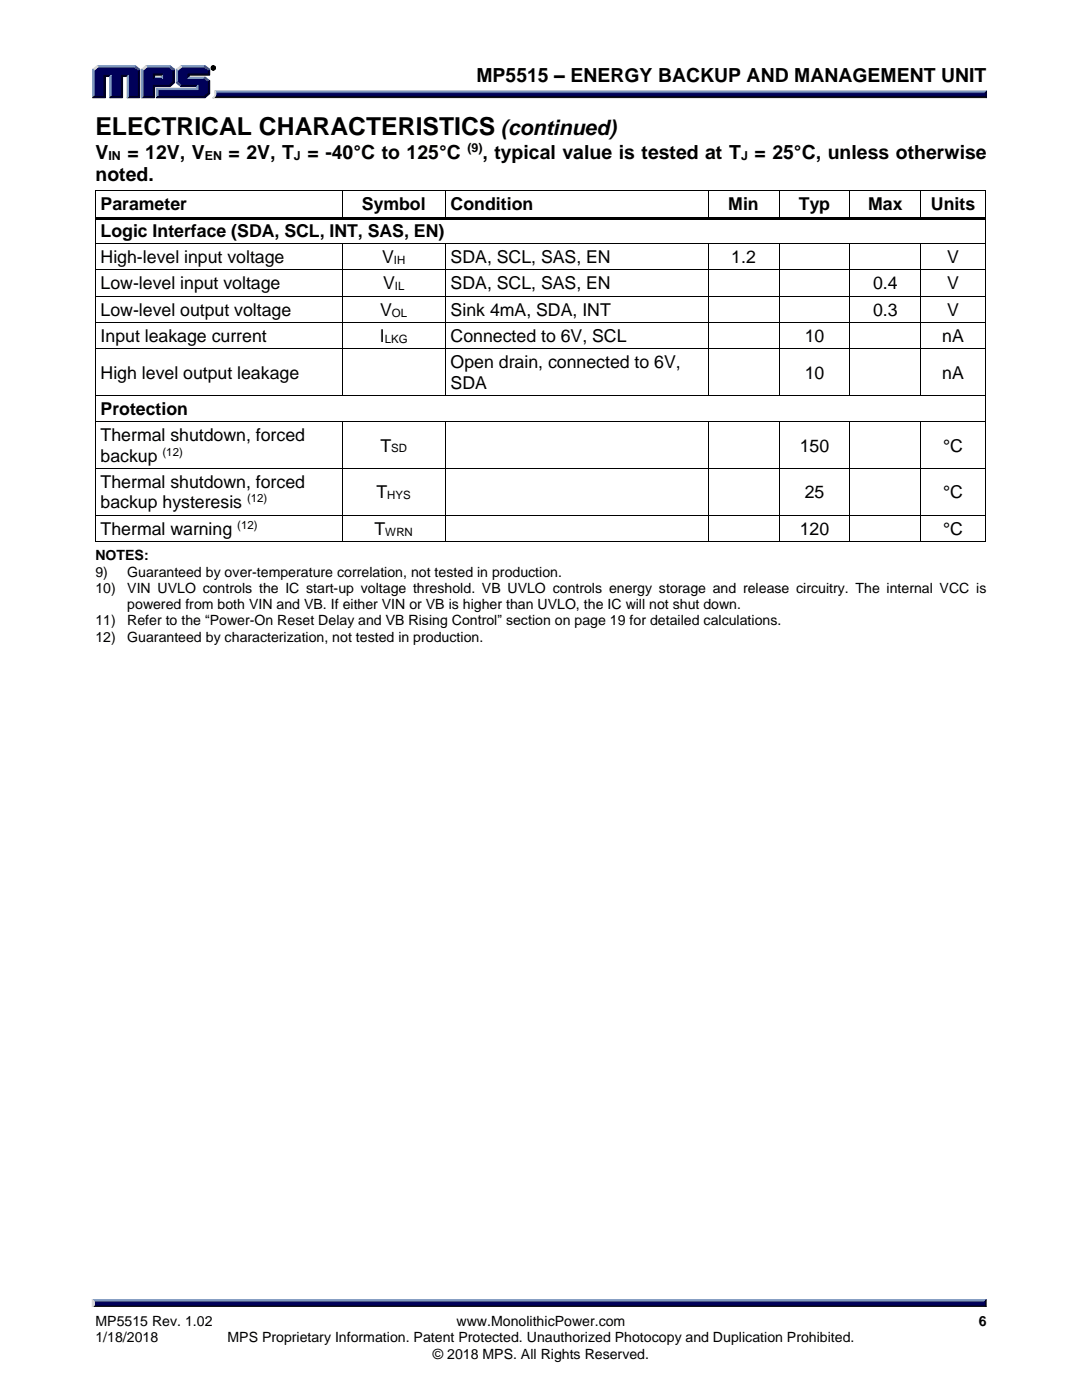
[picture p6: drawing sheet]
<svg xmlns="http://www.w3.org/2000/svg" width="216mm" height="279mm" viewBox="0 0 216 279" stroke-linecap="round" stroke-linejoin="round" font-family="sans-serif">
<g fill="#000" stroke="#000" stroke-width=".2">
<path d="M43 18.9h153.5l.4 .6h-154.4a.65 .65 0 0 0 .5-.6zM18.8 260.1h177.6l.4 .8h-178.4z"/>
<path d="M42.1 13.6a.46 .46 0 0 1 .9 0 .46 .46 0 0 1-.9 0zM42.2 13.5a.38 .38 0 0 0 .7 0 .38 .38 0 0 0-.7 0zM42.4 13.3h.3l.1 .5-.3-.2-.1 .2zM42.5 13.4l.1 .1 .1-.1z"/>
</g>
<g fill="#7f99bf" stroke="#7f99bf" stroke-width=".2">
<path d="M18.4 259.4h178.4l-.4 .7h-177.6z"/>
<path d="M42.9 18.2h154l-.4 .7h-153.5z"/>
<path d="M30.8 15.4h1.4l.3 .3h-1.9z"/>
<path d="M36.1 13.1h4.8l-.2 .3h-4.4z"/>
<path d="M35.2 13.8l.3 .2v2.4l-.3 .1z"/>
<path d="M31.2 17.6h8v-.3l.3-.3v.9h-8z"/>
<path d="M31.2 17.6l.3 .3v1.3l-.3 .3z"/>
<path d="M37.8 15.4h3.1l-.1 .3h-3.3z"/>
<path d="M29.1 13.1h4.8l-.2 .3h-4.4z"/>
<path d="M28.2 13.8l.3 .2v5.2l-.3 .3z"/>
<path d="M32.2 15l.3-.3v1l-.3-.3z"/>
<path d="M19.4 13.1h7.6l-.2 .3h-7.2z"/>
<path d="M18.5 13.8l.3 .2v5.2l-.3 .3z"/>
<path d="M22.2 15v4.2l-.3 .3v-4.2z"/>
<path d="M25.4 15.3l.2-.3v4.2l-.2 .3z"/>
</g>
<g fill="#000026" stroke="#000026" stroke-width=".2">
<path d="M196.8 259.4v1.5l-.4-.4v-.6z"/>
<path d="M196.9 18.2v1.3l-.4-.4v-.5z"/>
<path d="M36.3 17h3.2l-.3 .3h-3.1z"/>
<path d="M37.5 14.7h4.1v-.7l.2-.2v1.2h-4v.4l-.3 .3z"/>
<path d="M31.2 19.5l.3-.3h9.2l.9-.7v-2.2l.2-.2v2.6l-.9 .8z"/>
<path d="M30.6 17h3.1l.8-.6v-2.4l.3-.2v2.7l-.9 .8h-3.1v2.2h-2.6l.3-.3h2.1z"/>
<path d="M30.6 14.7h1.9l-.3 .3h-1.4v.4l-.2 .3z"/>
<path d="M27.6 14l.3-.2v5.7h-2.5l.2-.3h2z"/>
<path d="M20.8 15h1.4l-.3 .3h-.9v4.2h-2.5l.3-.3h2z"/>
<path d="M24.2 15h1.4l-.2 .3h-.9v4.2h-2.6l.3-.3h2z"/>
</g>
<g fill="#000059" stroke="#000059" stroke-width=".2">
<path d="M18.8 259.9h177.7v.6h-177.7z"/>
<path d="M43.1 18.6h153.4v.5h-153.5z"/>
<path d="M18.8 14l.8-.6h7.2l.8 .6v5.2h-2v-4.2h-1.4v4.2h-2v-4.2h-1.4v4.2h-2z"/>
<path d="M28.5 14l.8-.6h2.2v1.3h-.9v1h1.9v-1h-1.3v-1.3h2.5l.8 .6v2.4l-.8 .6h-3.1v2.2h-2.1z"/>
<path d="M31.4 17.9h8.1v-.9h-3.2l-.8-.6v-2.4l.8-.6h4.4l.9 .6v.7h-4.1v1h3.2l.9 .6v2.2l-.9 .7h-9.3z"/>
</g>
<g fill="#d9d9d9" stroke="#d9d9d9" stroke-width=".2">
<path d="M18.4 259.4l.4 .5v.5l-.4 .5z"/>
<path d="M42.9 18.2l.2 .4a.77 .77 0 0 1-.7 .9 1.14 1.14 0 0 0 .5-1.3z"/>
<path d="M35.2 13.8l.9-.7 .2 .3-.8 .6z"/>
<path d="M28.2 13.8l.9-.7 .2 .3-.8 .6z"/>
<path d="M18.5 13.8l.9-.7 .2 .3-.8 .6z"/>
</g>
<g fill="#195999" stroke="#195999" stroke-width=".2">
<path d="M35.2 16.5l.3-.1 .8 .6-.2 .3z"/>
<path d="M40.9 15.4l.9 .7-.2 .2-.9-.6z"/>
<path d="M33.9 13.1l.9 .7-.3 .2-.8-.6z"/>
<path d="M27 13.1l.9 .7-.3 .2-.8-.6z"/>
<path d="M40.9 13.1l.9 .7-.2 .2-.9-.6z"/>
</g>
<g fill="#000">
<path d="M19 38h.1v.7h-.1z" fill-rule="evenodd"/>
<path d="M19 38h.1v.2h-.1z" fill-rule="evenodd"/>
<path d="M68.2 38.2h.2v.5h-.2z" fill-rule="evenodd"/>
<path d="M68.2 38h.2v.2h-.2z" fill-rule="evenodd"/>
<path d="M88.8 38.2h.2v.5h-.2z" fill-rule="evenodd"/>
<path d="M88.8 38h.2v.2h-.2z" fill-rule="evenodd"/>
<path d="M141.2 38.2h.2v.5h-.2z" fill-rule="evenodd"/>
<path d="M141.2 38h.2v.2h-.2z" fill-rule="evenodd"/>
<path d="M155.4 38.2h.1v.5h-.1z" fill-rule="evenodd"/>
<path d="M155.4 38h.1v.2h-.1z" fill-rule="evenodd"/>
<path d="M169.5 38.2h.2v.5h-.2z" fill-rule="evenodd"/>
<path d="M169.5 38h.2v.2h-.2z" fill-rule="evenodd"/>
<path d="M183.7 38.2h.1v.5h-.1z" fill-rule="evenodd"/>
<path d="M183.7 38h.1v.2h-.1z" fill-rule="evenodd"/>
<path d="M196.5 38h.2v.7h-.2z" fill-rule="evenodd"/>
<path d="M196.5 38h.2v.2h-.2z" fill-rule="evenodd"/>
<path d="M19 43.3h.1v.7h-.1z" fill-rule="evenodd"/>
<path d="M19 48.5h.1v.7h-.1z" fill-rule="evenodd"/>
<path d="M19 53.8h.1v.7h-.1z" fill-rule="evenodd"/>
<path d="M19 59h.1v.7h-.1z" fill-rule="evenodd"/>
<path d="M19.1 43.3h49.1v.5h-49.1z" fill-rule="evenodd"/>
<path d="M68.2 43.3h.5v.5h-.5z" fill-rule="evenodd"/>
<path d="M68.2 48.7h.2v.5h-.2z" fill-rule="evenodd"/>
<path d="M68.2 48.5h.2v.2h-.2z" fill-rule="evenodd"/>
<path d="M68.2 53.8h.2v.7h-.2z" fill-rule="evenodd"/>
<path d="M68.2 59h.2v.7h-.2z" fill-rule="evenodd"/>
<path d="M68.7 43.3h20.1v.5h-20.1z" fill-rule="evenodd"/>
<path d="M88.8 43.3h.6v.5h-.6z" fill-rule="evenodd"/>
<path d="M88.8 48.7h.2v.5h-.2z" fill-rule="evenodd"/>
<path d="M88.8 48.5h.2v.2h-.2z" fill-rule="evenodd"/>
<path d="M88.8 53.8h.2v.7h-.2z" fill-rule="evenodd"/>
<path d="M88.8 59h.2v.7h-.2z" fill-rule="evenodd"/>
<path d="M89.4 43.3h51.8v.5h-51.8z" fill-rule="evenodd"/>
<path d="M141.2 43.3h.5v.5h-.5z" fill-rule="evenodd"/>
<path d="M141.2 48.7h.2v.5h-.2z" fill-rule="evenodd"/>
<path d="M141.2 48.5h.2v.2h-.2z" fill-rule="evenodd"/>
<path d="M141.2 53.8h.2v.7h-.2z" fill-rule="evenodd"/>
<path d="M141.2 59h.2v.7h-.2z" fill-rule="evenodd"/>
<path d="M141.7 43.3h13.7v.5h-13.7z" fill-rule="evenodd"/>
<path d="M155.4 43.3h.5v.5h-.5z" fill-rule="evenodd"/>
<path d="M155.4 48.7h.1v.5h-.1z" fill-rule="evenodd"/>
<path d="M155.4 48.5h.1v.2h-.1z" fill-rule="evenodd"/>
<path d="M155.4 53.8h.1v.7h-.1z" fill-rule="evenodd"/>
<path d="M155.4 59h.1v.7h-.1z" fill-rule="evenodd"/>
<path d="M155.9 43.3h13.6v.5h-13.6z" fill-rule="evenodd"/>
<path d="M169.5 43.3h.5v.5h-.5z" fill-rule="evenodd"/>
<path d="M169.5 48.7h.2v.5h-.2z" fill-rule="evenodd"/>
<path d="M169.5 48.5h.2v.2h-.2z" fill-rule="evenodd"/>
<path d="M169.5 53.8h.2v.7h-.2z" fill-rule="evenodd"/>
<path d="M169.5 59h.2v.7h-.2z" fill-rule="evenodd"/>
<path d="M170 43.3h13.7v.5h-13.7z" fill-rule="evenodd"/>
<path d="M183.7 43.3h.5v.5h-.5z" fill-rule="evenodd"/>
<path d="M183.7 48.7h.1v.5h-.1z" fill-rule="evenodd"/>
<path d="M183.7 48.5h.1v.2h-.1z" fill-rule="evenodd"/>
<path d="M183.7 53.8h.1v.7h-.1z" fill-rule="evenodd"/>
<path d="M183.7 59h.1v.7h-.1z" fill-rule="evenodd"/>
<path d="M184.2 43.3h12.3v.5h-12.3z" fill-rule="evenodd"/>
<path d="M196.5 43.3h.2v.7h-.2z" fill-rule="evenodd"/>
<path d="M196.5 48.5h.2v.7h-.2z" fill-rule="evenodd"/>
<path d="M196.5 53.8h.2v.7h-.2z" fill-rule="evenodd"/>
<path d="M196.5 59h.2v.7h-.2z" fill-rule="evenodd"/>
<path d="M19 64.3h.1v.7h-.1z" fill-rule="evenodd"/>
<path d="M19 69.6h.1v.7h-.1z" fill-rule="evenodd"/>
<path d="M19 78.9h.1v.7h-.1z" fill-rule="evenodd"/>
<path d="M68.2 64.3h.2v.7h-.2z" fill-rule="evenodd"/>
<path d="M68.2 69.6h.2v.7h-.2z" fill-rule="evenodd"/>
<path d="M68.2 78.9h.2v.1h-.2z" fill-rule="evenodd"/>
<path d="M88.8 64.3h.2v.7h-.2z" fill-rule="evenodd"/>
<path d="M88.8 69.6h.2v.7h-.2z" fill-rule="evenodd"/>
<path d="M88.8 78.9h.2v.1h-.2z" fill-rule="evenodd"/>
<path d="M141.2 64.3h.2v.7h-.2z" fill-rule="evenodd"/>
<path d="M141.2 69.6h.2v.7h-.2z" fill-rule="evenodd"/>
<path d="M141.2 78.9h.2v.1h-.2z" fill-rule="evenodd"/>
<path d="M155.4 64.3h.1v.7h-.1z" fill-rule="evenodd"/>
<path d="M155.4 69.6h.1v.7h-.1z" fill-rule="evenodd"/>
<path d="M155.4 78.9h.1v.1h-.1z" fill-rule="evenodd"/>
<path d="M169.5 64.3h.2v.7h-.2z" fill-rule="evenodd"/>
<path d="M169.5 69.6h.2v.7h-.2z" fill-rule="evenodd"/>
<path d="M169.5 78.9h.2v.1h-.2z" fill-rule="evenodd"/>
<path d="M183.7 64.3h.1v.7h-.1z" fill-rule="evenodd"/>
<path d="M183.7 69.6h.1v.7h-.1z" fill-rule="evenodd"/>
<path d="M183.7 78.9h.1v.1h-.1z" fill-rule="evenodd"/>
<path d="M196.5 64.3h.2v.7h-.2z" fill-rule="evenodd"/>
<path d="M196.5 69.6h.2v.7h-.2z" fill-rule="evenodd"/>
<path d="M196.5 78.9h.2v.7h-.2z" fill-rule="evenodd"/>
<path d="M19 84.1h.1v.7h-.1z" fill-rule="evenodd"/>
<path d="M19 93.4h.1v.7h-.1z" fill-rule="evenodd"/>
<path d="M68.2 84.3h.2v.5h-.2z" fill-rule="evenodd"/>
<path d="M68.2 84.1h.2v.2h-.2z" fill-rule="evenodd"/>
<path d="M68.2 93.4h.2v.7h-.2z" fill-rule="evenodd"/>
<path d="M88.8 84.3h.2v.5h-.2z" fill-rule="evenodd"/>
<path d="M88.8 84.1h.2v.2h-.2z" fill-rule="evenodd"/>
<path d="M88.8 93.4h.2v.7h-.2z" fill-rule="evenodd"/>
<path d="M141.2 84.3h.2v.5h-.2z" fill-rule="evenodd"/>
<path d="M141.2 84.1h.2v.2h-.2z" fill-rule="evenodd"/>
<path d="M141.2 93.4h.2v.7h-.2z" fill-rule="evenodd"/>
<path d="M155.4 84.3h.1v.5h-.1z" fill-rule="evenodd"/>
<path d="M155.4 84.1h.1v.2h-.1z" fill-rule="evenodd"/>
<path d="M155.4 93.4h.1v.7h-.1z" fill-rule="evenodd"/>
<path d="M169.5 84.3h.2v.5h-.2z" fill-rule="evenodd"/>
<path d="M169.5 84.1h.2v.2h-.2z" fill-rule="evenodd"/>
<path d="M169.5 93.4h.2v.7h-.2z" fill-rule="evenodd"/>
<path d="M183.7 84.3h.1v.5h-.1z" fill-rule="evenodd"/>
<path d="M183.7 84.1h.1v.2h-.1z" fill-rule="evenodd"/>
<path d="M183.7 93.4h.1v.7h-.1z" fill-rule="evenodd"/>
<path d="M196.5 84.1h.2v.7h-.2z" fill-rule="evenodd"/>
<path d="M196.5 93.4h.2v.7h-.2z" fill-rule="evenodd"/>
<path d="M19 102.8h.1v.6h-.1z" fill-rule="evenodd"/>
<path d="M19 108h.1v.2h-.1z" fill-rule="evenodd"/>
<path d="M19 108h.1v.2h-.1z" fill-rule="evenodd"/>
<path d="M68.2 102.8h.2v.6h-.2z" fill-rule="evenodd"/>
<path d="M68.2 108h.2v.2h-.2z" fill-rule="evenodd"/>
<path d="M88.8 102.8h.2v.6h-.2z" fill-rule="evenodd"/>
<path d="M88.8 108h.2v.2h-.2z" fill-rule="evenodd"/>
<path d="M141.2 102.8h.2v.6h-.2z" fill-rule="evenodd"/>
<path d="M141.2 108h.2v.2h-.2z" fill-rule="evenodd"/>
<path d="M155.4 102.8h.1v.6h-.1z" fill-rule="evenodd"/>
<path d="M155.4 108h.1v.2h-.1z" fill-rule="evenodd"/>
<path d="M169.5 102.8h.2v.6h-.2z" fill-rule="evenodd"/>
<path d="M169.5 108h.2v.2h-.2z" fill-rule="evenodd"/>
<path d="M183.7 102.8h.1v.6h-.1z" fill-rule="evenodd"/>
<path d="M183.7 108h.1v.2h-.1z" fill-rule="evenodd"/>
<path d="M196.5 102.8h.2v.6h-.2z" fill-rule="evenodd"/>
<path d="M196.5 108h.2v.2h-.2z" fill-rule="evenodd"/>
<path d="M196.5 108h.2v.2h-.2z" fill-rule="evenodd"/>
</g>
<g fill="none" stroke="#000" stroke-width=".2">
<path d="M19 38.7v4.6M19.1 38.1h49.1M68.3 38.7v4.6M68.4 38.1h20.4M88.9 38.7v4.6M89 38.1h52.2M141.3 38.7v4.6M141.4 38.1h14M155.4 38.7v4.6M155.5 38.1h14M169.6 38.7v4.6M169.7 38.1h14"/>
<path d="M183.7 38.7v4.6M183.8 38.1h12.7M196.6 38.7v4.6M19 44v4.5M19 49.2v4.6M19 54.5v4.5M19 59.7v4.6M19.1 48.6h49.1M19.1 53.9h49.1M19.1 59.1h49.1M68.3 49.2v4.6M68.3 54.5v4.5"/>
<path d="M68.3 59.7v4.6M68.4 48.6h20.4M68.4 53.9h20.4M68.4 59.1h20.4M88.9 49.2v4.6M88.9 54.5v4.5M88.9 59.7v4.6M89 48.6h52.2M89 53.9h52.2M89 59.1h52.2M141.3 49.2v4.6M141.3 54.5v4.5"/>
<path d="M141.3 59.7v4.6M141.4 48.6h14M141.4 53.9h14M141.4 59.1h14M155.4 49.2v4.6M155.4 54.5v4.5M155.4 59.7v4.6M155.5 48.6h14M155.5 53.9h14M155.5 59.1h14M169.6 49.2v4.6M169.6 54.5v4.5"/>
<path d="M169.6 59.7v4.6M169.7 48.6h14M169.7 53.9h14M169.7 59.1h14M183.7 49.2v4.6M183.7 54.5v4.5M183.7 59.7v4.6M183.8 48.6h12.7M183.8 53.9h12.7M183.8 59.1h12.7M196.6 44v4.5M196.6 49.2v4.6"/>
<path d="M196.6 54.5v4.5M196.6 59.7v4.6M19 65v4.6M19 70.3v8.6M19 79.6v4.5M19.1 64.4h49.1M19.1 69.6h49.1M19.1 79h49.1M68.3 65v4.6M68.3 70.3v8.6M68.4 64.4h20.4M68.4 69.6h20.4"/>
<path d="M68.4 79h20.4M88.9 65v4.6M88.9 70.3v8.6M89 64.4h52.2M89 69.6h52.2M89 79h52.2M141.3 65v4.6M141.3 70.3v8.6M141.4 64.4h14M141.4 69.6h14M141.4 79h14M155.4 65v4.6"/>
<path d="M155.4 70.3v8.6M155.5 64.4h14M155.5 69.6h14M155.5 79h14M169.6 65v4.6M169.6 70.3v8.6M169.7 64.4h14M169.7 69.6h14M169.7 79h14M183.7 65v4.6M183.7 70.3v8.6M183.8 64.4h12.7"/>
<path d="M183.8 69.6h12.7M183.8 79h12.7M196.6 65v4.6M196.6 70.3v8.6M196.6 79.6v4.5M19 84.8v8.6M19 94.1v8.7M19.1 84.2h49.1M19.1 93.5h49.1M68.3 84.8v8.6M68.3 94.1v8.7M68.4 84.2h20.4"/>
<path d="M68.4 93.5h20.4M88.9 84.8v8.6M88.9 94.1v8.7M89 84.2h52.2M89 93.5h52.2M141.3 84.8v8.6M141.3 94.1v8.7M141.4 84.2h14M141.4 93.5h14M155.4 84.8v8.6M155.4 94.1v8.7M155.5 84.2h14"/>
<path d="M155.5 93.5h14M169.6 84.8v8.6M169.6 94.1v8.7M169.7 84.2h14M169.7 93.5h14M183.7 84.8v8.6M183.7 94.1v8.7M183.8 84.2h12.7M183.8 93.5h12.7M196.6 84.8v8.6M196.6 94.1v8.7M19 103.4v4.6"/>
<path d="M19.1 102.8h49.1M19.1 108.1h49.1M68.3 103.4v4.6M68.4 102.8h20.4M68.4 108.1h20.4M88.9 103.4v4.6M89 102.8h52.2M89 108.1h52.2M141.3 103.4v4.6M141.4 102.8h14M141.4 108.1h14M155.4 103.4v4.6"/>
<path d="M155.5 102.8h14M155.5 108.1h14M169.6 103.4v4.6M169.7 102.8h14M169.7 108.1h14M183.7 103.4v4.6M183.8 102.8h12.7M183.8 108.1h12.7M196.6 103.4v4.6"/>
</g>
<text font-size="4.9" x="19" y="27">ELECTRICAL CHARACTERISTICS</text>
<text font-size="4.2" x="100" y="27">(continued)</text>
<g font-size="3.9">
<text x="95.1" y="16.3">MP5515 – ENERGY BACKUP AND MANAGEMENT UNIT</text>
<text x="19" y="31.7">V</text>
<text x="25.4" y="31.7">= 12V, V</text>
<text x="45.6" y="31.7">= 2V, T = -40°C to 125°C</text>
<text x="96.3" y="31.7">, typical value is tested at T</text>
<text x="150.6" y="31.7">= 25°C, unless otherwise</text>
<text x="19" y="36.1">noted.</text>
</g>
<g font-size="3.5">
<text x="20.1" y="42">Parameter</text>
<text x="72.2" y="42">Symbol</text>
<text x="89.9" y="42">Condition</text>
<text x="145.3" y="42">Min</text>
<text x="159.4" y="42">Typ</text>
<text x="173.2" y="42">Max</text>
<text x="185.8" y="42">Units</text>
<text x="20.1" y="47.3">Logic Interface (SDA, SCL, INT, SAS, EN)</text>
<text x="20.1" y="52.5">High-level input voltage</text>
<text x="76.2" y="52.5">V</text>
<text x="89.9" y="52.5">SDA, SCL, SAS, EN</text>
<text x="145.9" y="52.5">1.2</text>
<text x="189" y="52.5">V</text>
<text x="20.1" y="57.7">Low-level input voltage</text>
<text x="76.4" y="57.7">V</text>
<text x="89.9" y="57.7">SDA, SCL, SAS, EN</text>
<text x="174.2" y="57.7">0.4</text>
<text x="189" y="57.7">V</text>
<text x="20.1" y="63">Low-level output voltage</text>
<text x="75.9" y="63">V</text>
<text x="89.9" y="63">Sink 4mA, SDA, INT</text>
<text x="174.2" y="63">0.3</text>
<text x="189" y="63">V</text>
<text x="20.1" y="68.3">Input leakage current</text>
<text x="75.8" y="68.3">I</text>
<text x="89.9" y="68.3">Connected to 6V, SCL</text>
<text x="160.6" y="68.3">10</text>
<text x="188" y="68.3">nA</text>
<text x="20.1" y="75.6">High level output leakage</text>
<text x="89.9" y="73.5">Open drain, connected to 6V,</text>
<text x="89.9" y="77.6">SDA</text>
<text x="160.6" y="75.6">10</text>
<text x="188" y="75.6">nA</text>
<text x="20.1" y="82.9">Protection</text>
<text x="20.1" y="88.1">Thermal shutdown, forced</text>
<text x="20.1" y="92.1">backup</text>
<text x="75.9" y="90.1">T</text>
<text x="159.6" y="90.1">150</text>
<text x="188.2" y="90.1">°C</text>
<text x="20.1" y="97.4">Thermal shutdown, forced</text>
<text x="20.1" y="101.5">backup hysteresis</text>
<text x="75.1" y="99.4">T</text>
<text x="160.6" y="99.4">25</text>
<text x="188.2" y="99.4">°C</text>
<text x="20.1" y="106.7">Thermal warning</text>
<text x="74.7" y="106.7">T</text>
<text x="159.6" y="106.7">120</text>
<text x="188.2" y="106.7">°C</text>
</g>
<g font-size="2.8">
<text x="19" y="111.9">NOTES:</text>
<text x="19" y="115.1">9)</text>
<text x="19" y="118.3">10)</text>
<text x="25.4" y="115.1">Guaranteed by over-temperature correlation, not tested in production.</text>
<text x="25.4" y="118.3">VIN UVLO controls the IC start-up voltage threshold. VB UVLO controls energy storage and release circuitry. The internal VCC is</text>
<text x="19" y="124.8">11)</text>
<text x="25.4" y="121.6">powered from both VIN and VB. If either VIN or VB is higher than UVLO, the IC will not shut down.</text>
<text x="25.4" y="124.8">Refer to the “Power-On Reset Delay and VB Rising Control” section on page 19 for detailed calculations.</text>
<text x="19" y="128.1">12)</text>
<text x="25.4" y="128.1">Guaranteed by characterization, not tested in production.</text>
<text x="19" y="264.7">MP5515 Rev. 1.02</text>
<text x="19" y="267.9">1/18/2018</text>
<text x="45.4" y="267.9">MPS Proprietary Information. Patent Protected. Unauthorized Photocopy and Duplication Prohibited.</text>
<text x="91.1" y="264.7">www.MonolithicPower.com</text>
<text x="195.3" y="264.7">6</text>
<text x="86.4" y="271.2">© 2018 MPS. All Rights Reserved.</text>
</g>
<g font-size="2.5">
<text x="21.6" y="32">IN</text>
<text x="40.9" y="32">EN</text>
<text x="58.7" y="32">J</text>
<text x="93.3" y="30.2">(9)</text>
<text x="147.9" y="32">J</text>
</g>
<g font-size="2.3">
<text x="78.6" y="52.7">IH</text>
<text x="78.8" y="57.9">IL</text>
<text x="78.2" y="63.2">OL</text>
<text x="76.8" y="68.4">LKG</text>
<text x="32.4" y="90.9">(12)</text>
<text x="78.1" y="90.3">SD</text>
<text x="49.3" y="100.2">(12)</text>
<text x="77.3" y="99.6">HYS</text>
<text x="47.3" y="105.5">(12)</text>
<text x="76.9" y="106.9">WRN</text>
</g>
</svg>
